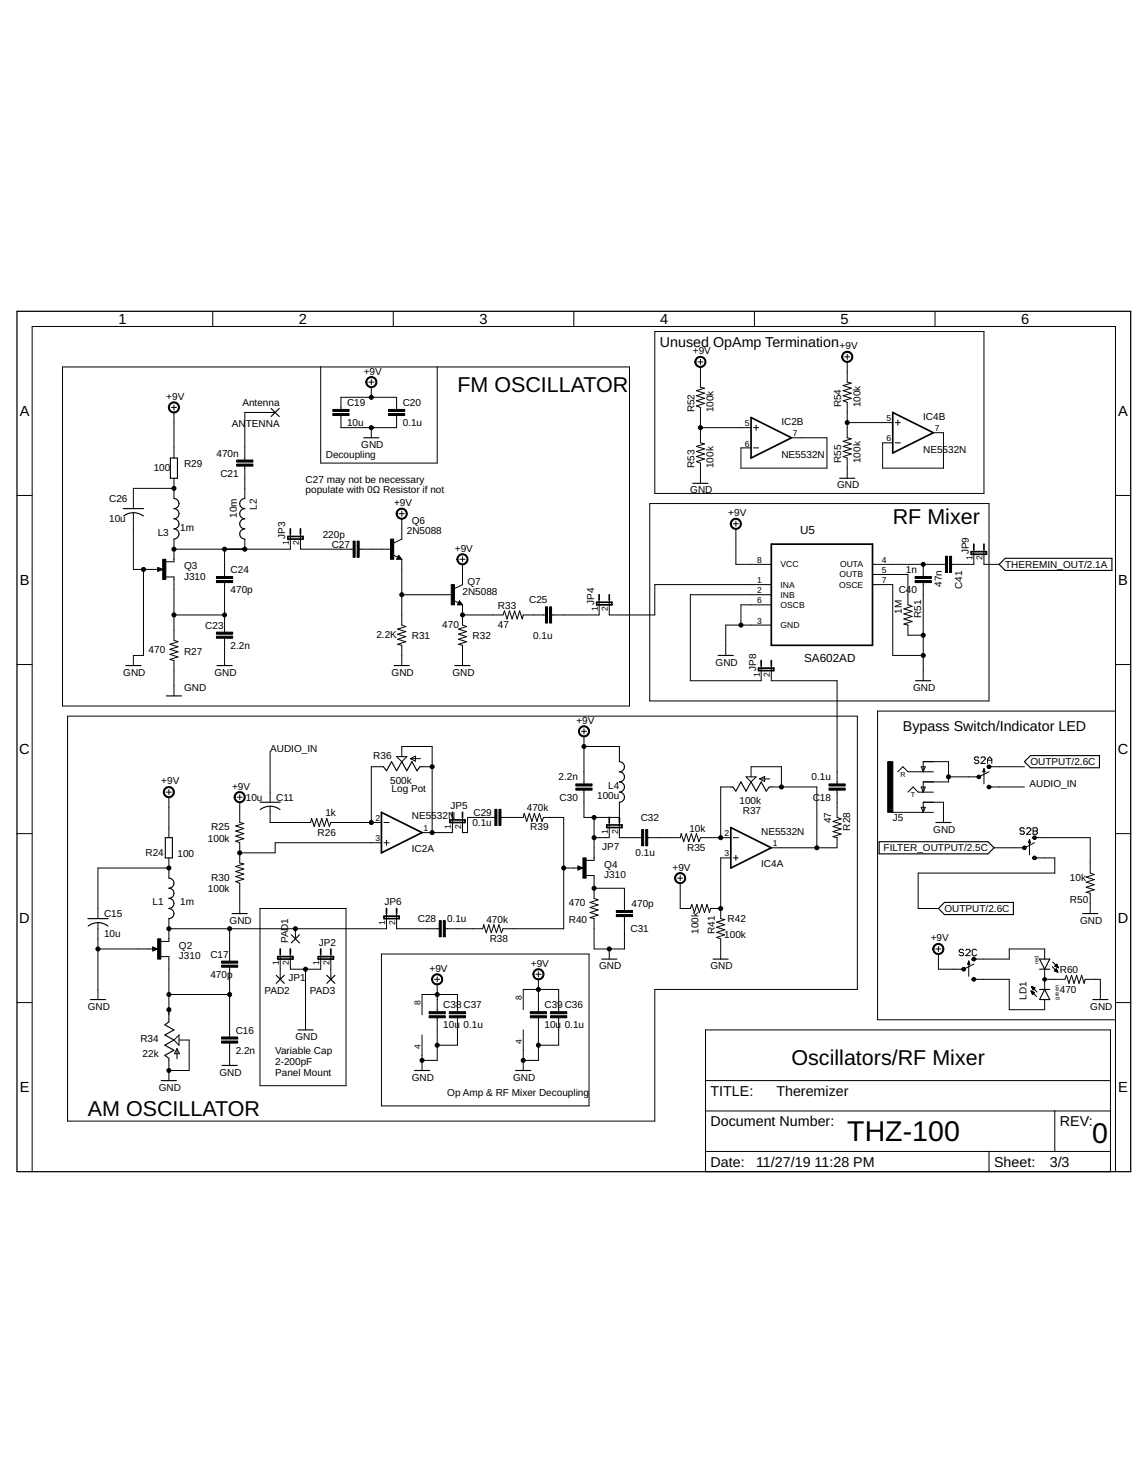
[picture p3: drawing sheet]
<svg xmlns="http://www.w3.org/2000/svg" width="216mm" height="279mm" viewBox="0 0 216 279" stroke-linecap="round" stroke-linejoin="round" font-family="sans-serif">
<g fill="none" stroke="#000" stroke-width=".19">
<path d="M40 58.6v2.9M74 58.6v2.9M108 58.6v2.9M142 58.6v2.9M176 58.6v2.9M11.8 69.1h106.7v63.8h-106.7zM32.3 76.7h.9M32.7 76.2v1M32.7 77.7v8.5M51.8 77.7h-5.7v8.9M60.4 69.1v18.1h21.9v-18.1M64.2 77.1v-2.3h10.5v2.3"/>
<path d="M64.2 78.2v2.3h10.5v-2.3M69.4 71.9h1M69.9 71.5v.9M69.9 72.9v1.9M123.3 62.4h61.9v30.5h-61.9zM131.4 68.1h.9M131.8 69.1v3.8l.8 .2-1.5 .5 1.5 .4-1.5 .5 1.5 .5-1.5 .5 1.5 .4-1.5 .5 .7 .3v6.7l.8 .2-1.5 .5 1.5 .4-1.5 .5 1.5 .5-1.5 .5 1.5 .4-1.5 .5 .7 .3v3.8M131.8 67.6v1M159 67.2h1M159.5 79.6h8.5M159.5 68.1v3.8l.7 .2-1.5 .5 1.5 .5-1.5 .5 1.5 .4-1.5 .5 1.5 .5-1.5 .5 .8 .3v6.6l.7 .2-1.5 .5 1.5 .5-1.5 .5 1.5 .4-1.5 .5 1.5 .5-1.5 .5 .8 .2v3.8M159.5 66.7v.9"/>
<path d="M168.5 79.6h1M169 79.1v1M3.2 93.3h2.9M25.1 96.5v10.7h5.5M32.7 90v3.9M32.7 91.9h-7.6v3.9M46.1 87.8v6.1M69.9 80.5v1.9M75.1 96.7h1M75.6 96.2v1M75.6 97.7v3.8l-1.5 .8M122.3 94.8h63.9v37.2h-63.9z"/>
<path d="M131.8 80.5h9.6M138 98.6h1M138.5 98.1v1M138.5 99.6v6.7h6.7M141.8 80.5h1M141.8 84.3h1M142.3 80.1v.9M149 82.4h6.7v5.7h-16.2v-3.8h1.9M168.5 83.4h1M175.7 81.5h1.9v6.6h-11.5v-4.7h1.9M210 93.3h2.8M27 107.2v16.2h-1.9v1.9"/>
<path d="M29.7 106.8l.9 .4-.9 .4zM31.2 108.6h1.5v11.9l.8 .3-1.5 .5 1.5 .5-1.5 .5 1.5 .4-1.5 .5 1.5 .5-1.5 .5 .7 .2v6.6M32.7 115.8h9.6M32.7 101.5v4.3h-1.5M42.3 103.4v5.1M42.3 109.7v9.3M46.1 101.5v1.9M54.7 100.5v2.9h-22M56.6 100.5v2.9h9.9M67.6 103.4h6.1M73.9 104.5l1 .4M75 104.5l.6 .8h-.9z"/>
<path d="M75.6 105.3v12.4l.8 .3-1.6 .4 1.6 .5-1.6 .5 1.6 .5-1.6 .5 1.6 .4-1.6 .5 .8 .2v3.8M75.6 112h9.6M85.4 113l.9 .5M86.5 113.1l.6 .8h-1zM86.6 105.3h.9M87.1 115.8h7.6l.3-.8 .4 1.5 .5-1.5 .5 1.5 .5-1.5 .4 1.5 .5-1.5 .5 1.5 .2-.7h4.2M87.1 113.9v3.8l.7 .3-1.5 .4 1.5 .5-1.5 .5 1.5 .5-1.5 .5 1.5 .4-1.5 .5 .8 .2v3.8M87.1 104.8v1M87.1 106.3v3.8l-1.6 .7M112.8 112.9v2.9h-9M145.2 110.1h-21.9v5.7h-8.6v-2.9M145.2 113.9h-5.7v3.8"/>
<path d="M145.2 112h-15.3v16.2h13.4v-2.9M145.2 117.7h-8.6v5.7M164.2 106.3h13.8M164.2 108.2h6.7v5.7l.8 .3-1.6 .4 1.6 .5-1.6 .5 1.6 .5-1.6 .4 1.6 .5-1.6 .5 .8 .2v1.9h2.9M164.2 110.1h3.8v13.3h5.8M173.8 106.3v2.2M173.8 109.7v18.5M183.3 103.4v2.9h-4.2M185.2 103.4v2.9h2.9M3.2 125.1h2.9M12.7 134.8h148.7v51.5h-38.1v24.8h-110.6zM42.3 120.2v5.1"/>
<path d="M109.5 137.7h.9M109.9 137.2v1M109.9 138.6v9M145.2 125.3v2.9h12.4v19.4M210 133.9h-44.8v58.1h44.8M210 125.1h2.8M3.2 157h2.9M31.3 149.1h1M31.8 148.7v.9M31.8 150.1v7.6M44.6 150.1h1M45.1 151v3.9l.8 .1-1.5 .5 1.5 .5-1.5 .5 1.5 .5-1.5 .4 1.5 .5-1.5 .5 .7 .3v3.8l.8 .2-1.5 .4 1.5 .5-1.5 .5 1.5 .5-1.5 .4 1.5 .5-1.5 .5 .7 .3v5.7"/>
<path d="M45.1 149.6v1M50.8 141.5v9.5M50.8 151.8v3.1h7.7l.2-.8 .4 1.5 .5-1.5 .5 1.5 .5-1.5 .4 1.5 .5-1.5 .5 1.5 .3-.7h9.5M71.8 158.7h-20v1.9h-6.7M72.2 144.4h-2.3v10.5M72.3 158.7h.9M72.3 154.9h.9M72.7 158.2v.9M74.7 142.5h1.9l-1 .9zM75.6 142.5v-2h5.7v16.3M77.2 142.8h1.9M77.2 142.8l1-.4v.9z"/>
<path d="M79.1 144.4h2.2M85.2 153.9v2.9h-5.8M87.1 153.9v2.9h.9v-2.9h5.2M94.3 153.9h4.2l.2-.8 .4 1.6 .5-1.6 .5 1.6 .5-1.6 .5 1.6 .4-1.6 .5 1.6 .3-.8h3.8v21h-11.4l-.3 .7-.5-1.5-.5 1.5-.4-1.5-.5 1.5-.5-1.5-.5 1.5-.4-1.5-.2 .8h-7.1M109.9 148.8v5.1h6.7v-2.9M109.9 140.5h6.7v2.9M111.8 153.9v8.1h-1.5M114.7 154.9v2.8h-2.9M116.6 154.9v2.8h4.2M121.9 157.7h6.1l.2-.7 .5 1.5 .5-1.5 .4 1.5 .5-1.5 .5 1.5 .5-1.5 .5 1.5 .2-.8h5.8M137.9 148.2h-2.2v9.5M138 157.7h1"/>
<path d="M140.4 146.3h1.9l-.9 .9zM141.4 146.3v-1.9h5.7v3.8M143 146.6h1.9M143 146.6l.9-.4v.9zM144.8 148.2h9v11.4M157.6 148.8v5.1l.7 .3-1.5 .5 1.5 .4-1.5 .5 1.5 .5-1.5 .5 1.5 .4-1.5 .5 .8 .2v1.9h-12.4M168 153h7.7M169 145.3l.9-.9 1 .9h4.8M170.9 149.1l1-.9 .9 .9h2.9M173.4 144.4h.8l-.4 .9zM173.4 148.2h.8l-.4 .9zM173.4 152h.8l-.4 1z"/>
<path d="M173.8 145.3v-1.9h4.7v3.8h-4.7v1.9M173.8 153v-2h3.8v3.9M184.2 142.7l-.2-.2h-.4l-.2 .4 .2 .2h.4l.2 .2v.2l-.2 .2h-.4l-.2-.2M184.6 142.7l.2-.2h.5l.2 .2v.2l-.9 .8h.9M185.2 144.7v2.9M185.9 143.1h.8M185.9 143.7v-.8l.4-.4 .4 .4v.8M186.2 144.4h6.6M186.2 148.2h6.6M186.2 145.3l-1.9 1h-5.8M192.8 156.1l-.2-.2h-.4l-.2 .4 .2 .2h.4l.2 .4-.2 .2h-.4l-.2-.2M193.2 156.1l.2-.2h.4l.2 .2v.2l-.8 .8h.8"/>
<path d="M193.8 158.1v2.9M194.5 155.9h.6l.2 .2-.2 .4 .2 .4-.2 .2h-.6zM194.5 156.5h.6M194.7 157.7h10.5v6.7l.8 .3-1.6 .4 1.6 .5-1.6 .5 1.6 .5-1.6 .4 1.6 .5-1.6 .5 .8 .2v3.8M194.7 158.7l-1.9 .9h-5.7M210 157h2.8M18.4 173.7v14.5M18.4 178.7h11.3M28.7 178.3l1 .4-1 .3zM31.8 163.4h-13.4v9.6M31.8 161.5v3.8M31.8 173v4.2h-1.5"/>
<path d="M43.2 174.9v6.1M48.9 171h16.2v33.4h-16.2zM52.7 179.6v4.8M54.7 179.6v2.9h5.7v-2.9M55.6 174.9v1.9M62.3 179.6v4.8M71.8 179.6h39.1v28.6h-39.1zM72.7 172v2.9h-40.9M74.7 172v2.9h8M106.1 163.4h3.6M108.8 163l.9 .4-.9 .4zM110.3 164.8h1.5v4.3l.8 .3-1.5 .5 1.5 .5-1.5 .5 1.5 .4-1.5 .5 1.5 .5-1.5 .5 .7 .2v5.7h5.7v-6.1"/>
<path d="M111.8 167.2h5.7v4.2M114.7 178.7v1.9M127.6 165.3h.9M128 166.3v4.7h1.9l.3-.7 .5 1.5 .5-1.5 .5 1.5 .4-1.5 .5 1.5 .5-1.5 .5 1.5 .2-.8h1.9M128 164.8v1M137.6 161.5h-1.9v11.5l.7 .1-1.5 .5 1.5 .5-1.5 .5 1.5 .4-1.5 .5 1.5 .5-1.5 .5 .8 .3v3.8M138 161.5h1M138.5 161v1M176.1 178.7h1M176.6 179.6v2.9h4.8l1.9-1M176.6 178.2v1M181.4 178.9l-.2-.2h-.4l-.2 .2v.2l.2 .2h.4l.2 .2v.2l-.2 .2h-.4l-.2-.2"/>
<path d="M181.8 178.9l.2-.2h.4l.2 .2v.2l-.8 .8h.8M183.8 178.9l-.2-.2h-.4l-.2 .2v.8l.2 .2h.4l.2-.2M194.7 161.5h3.8v2.9h-25.7v6.6h3.8M3.2 188.8h2.9M30.3 180.1h1.5v12.3M31.8 199.3v4.2M31.8 187.2h11.4M32.7 195.8l1-.9v1.9zM33.3 197.4v1.9M33.3 197.4l.5 1h-1zM33.7 195.8h1.9v5.7h-3.8M43.2 182.1v13.1"/>
<path d="M43.2 196.4v4.2M57.5 182.5v11.4M79.4 194.9v6.6M81.8 184.4h1M82.3 183.9v1M82.3 185.3v5.2M82.3 191.6v8h-2.9M86.1 190.5v-3.3h-6.7v3.9M86.1 191.6v5.2h-3.8M98.5 190.1v-3.8h6.7v4.2M98.5 193.9v7.6M100.9 183.4h.9"/>
<path d="M101.3 183v.9M101.3 184.4v6.1M101.3 191.6v8h-2.8M105.2 191.6v5.2h-3.9M132.8 193.9h76.2v26.7h-76.2zM182.4 181v2.8M183.3 180.6h6.7v-1.9h6.6v1.9M183.3 184.4h6.7v5.7h6.6v-1.9M194.1 186.6l1 1M194.1 186.6l.6 .3-.3 .3M194.1 186.6l.3 .6M194.1 186.6h.1"/>
<path d="M194.1 186.7h.3M194.2 185.7l1 1.1M194.2 185.7l.6 .3-.4 .4zM194.2 185.7h.1M194.2 186.8h.4M194.2 185.8h.2M194.2 186.9h.5M194.2 185.9h.4M194.2 187h.4M194.3 186h.5M194.3 187.1h.2M194.3 186.1h.5"/>
<path d="M194.3 187.2h.2M194.4 186.2h.3M194.4 187.2h.1M194.4 186.2h.2M194.4 186.3h.1M196.6 184.4h3.8l.3-.8 .5 1.5 .5-1.5 .5 1.5 .4-1.5 .5 1.5 .5-1.5 .5 1.5 .2-.7h2.8v3.8M196.6 182.5v3.8M198.1 182l1 1M198.2 181.1l1 1.1M198.5 182.8l.3-.4 .3 .6M198.5 182.8l.6 .2M198.5 182.8h.5"/>
<path d="M198.5 182.7h.5M198.5 181.9l.4-.4 .3 .7zM198.6 181.9h.5M198.6 182.6h.3M198.6 182.9h.4M198.7 181.8h.3M198.7 182.5h.2M198.8 181.7h.2M198.8 182.4h.1M198.8 182h.3M198.8 181.6h.2M198.8 182.9h.3"/>
<path d="M199 182.1h.2M199 183h.1M210 188.8h2.8M132.8 209.2h76.2M132.8 216.8h76.2M132.8 203.5h76.2M186.2 216.8v3.8M198.5 209.2v7.6M6.1 220.6v-159.1h203.9v159.1"/>
</g>
<g fill="none" stroke="#000" stroke-width=".21">
<path d="M51 76.9l1.6 1.5M52.6 76.9l-1.6 1.5M23.2 95.8h3.8M23.3 97.2a3 3 0 0 1 3.7 0M32.1 86.2h1.3v3.8h-1.3zM32.7 93.9a.95 .95 0 0 1 1 .9 .95 .95 0 0 1-1 1 .95 .95 0 0 1 1 .9 .95 .95 0 0 1-1 1 .95 .95 0 0 1 1 .9 .95 .95 0 0 1-1 1 .96 .96 0 0 1 1 .9 .96 .96 0 0 1-1 1M46.1 93.9a.95 .95 0 0 0-1 .9 .95 .95 0 0 0 1 1 .95 .95 0 0 0-1 .9 .95 .95 0 0 0 1 1 .95 .95 0 0 0-1 .9 .95 .95 0 0 0 1 1 .96 .96 0 0 0-1 .9 .96 .96 0 0 0 1 1M68.5 82.4h2.8M130.4 91h2.9M158.1 90h2.8M75 104.9l.1 .2h-.3l.2-.4 .4 .5h-.6M86.5 113.5l.1 .2h-.3l.2-.4 .4 .5h-.6"/>
<path d="M188.1 106.3l1.1-1.2h20.1v2.3h-20.1zM23.7 125.3h2.8M31.3 131h2.9M40.8 125.3h2.9M74.2 125.3h2.8M85.6 125.3h2.9M135.2 123.4h2.8M172.3 128.2h2.9M31.1 157.7h1.3v3.8h-1.3zM48.9 151h3.8M49 152.4a3 3 0 0 1 3.7 0M72.2 144.4l.5 .7 1-1.7 1 1.7 .9-1.7 1 1.7 .9-1.7 1 1.7 .6-.7"/>
<path d="M116.6 143.4a.95 .95 0 0 1 .9 1 .95 .95 0 0 1-.9 .9 .95 .95 0 0 1 .9 1 .95 .95 0 0 1-.9 .9 .96 .96 0 0 1 .9 1 .96 .96 0 0 1-.9 .9 .95 .95 0 0 1 .9 1 .95 .95 0 0 1-.9 .9M137.9 148.2l.6 .7 1-1.7 .9 1.7 1-1.7 .9 1.7 1-1.7 .9 1.7 .6-.7M165.5 158.5h20.5l1.1 1.1-1.1 1.2h-20.5zM176.1 154.9h2.9M185.2 144.7l.2 .6h-.4zM192.8 143.4l1.2-1.1h12.9v2.2h-12.9zM193.8 158.1l.2 .6h-.4zM16.5 173h3.8M18.4 173.7a3.1 3.1 0 0 1 1.9 .6M18.4 173.7a3.1 3.1 0 0 0-1.8 .6M31.8 165.3a.95 .95 0 0 1 .9 1 .95 .95 0 0 1-.9 .9 .95 .95 0 0 1 .9 1 .95 .95 0 0 1-.9 .9 .95 .95 0 0 1 .9 1 .95 .95 0 0 1-.9 .9 .95 .95 0 0 1 .9 1 .95 .95 0 0 1-.9 1M43.7 172h2.8"/>
<path d="M54.8 176l1.6 1.5M56.4 176l-1.6 1.5M176.6 171l1.2-1.1h13v2.3h-13zM203.8 172h2.9M17 188.2h2.9M31.8 192.4l-.8 .6 1.7 .9-1.7 1 1.7 .9-1.7 1 1.7 .9-1.7 1 .8 .6M52 183.6l1.5 1.5M53.5 183.6l-1.5 1.5M56.1 193.9h2.8M61.5 183.6l1.5 1.5M63 183.6l-1.5 1.5M113.3 180.6h2.8"/>
<path d="M134.2 180.6h2.9M182.4 181l.1 .5h-.3zM195.7 180.6h1.9l-1 1.9zM195.7 182.5h1.9M195.7 186.3h1.9M196.6 186.3l1 1.9h-1.9zM205.7 188.2h2.9M30.4 203.5h2.8M41.8 200.6h2.8M78 201.5h2.9M97 201.5h2.9"/>
</g>
<path d="M3.2 58.6h209.6v162h-209.6zM30.3 107.2l-.5 .2v-.4l.6 .2M29.3 178.7l-.5 .2v-.4l.6 .2M109.3 163.4l-.4 .2v-.4l.6 .2" fill="none" stroke="#000" stroke-width=".23"/>
<g fill="#000" stroke="#000" stroke-width=".19">
<path d="M62.7 77.9h3v.3h-3zM62.7 77.1h3v.4h-3zM73.1 77.9h3.1v.3h-3.1zM73.1 77.1h3.1v.4h-3.1zM44.6 86.6h3v.4h-3zM44.6 87.4h3v.4h-3zM30.6 105.3h.6v3.8h-.6zM40.7 119.8h3.1v.4h-3.1zM40.7 119h3.1v.4h-3.1zM40.7 109.3h3.1v.4h-3.1zM40.7 108.5h3.1v.4h-3.1zM66.5 101.9h.3v3h-.3z"/>
<path d="M67.2 101.9h.4v3h-.4zM73.5 101.5h.6v3.8h-.6zM84.9 110.1h.6v3.8h-.6zM102.7 114.3h.4v3h-.4zM103.4 114.3h.4v3h-.4zM172.3 108.5h3v.4h-3zM172.3 109.3h3v.4h-3zM178 104.7h.4v3.1h-.4zM178.7 104.7h.4v3.1h-.4zM93.2 152.4h.3v3h-.3zM93.9 152.4h.4v3h-.4zM108.4 147.6h3v.4h-3z"/>
<path d="M108.4 148.4h3v.4h-3zM120.8 156.2h.4v3h-.4zM121.5 156.2h.4v3h-.4zM156 147.6h3.1v.4h-3.1zM156 148.4h3.1v.4h-3.1zM167.1 143.4h1v9.5h-1zM29.7 176.8h.6v3.8h-.6zM82.7 173.3h.4v3.1h-.4zM83.4 173.3h.4v3.1h-.4zM109.7 161.5h.6v3.8h-.6zM116 171.4h3.1v.4h-3.1zM116 172.2h3.1v.4h-3.1z"/>
<path d="M41.7 196h3v.4h-3zM41.7 195.2h3v.4h-3zM41.7 181.7h3v.4h-3zM41.7 181h3v.3h-3zM80.8 191.2h3v.4h-3zM80.8 190.5h3v.4h-3zM84.6 191.2h3v.4h-3zM84.6 190.5h3v.4h-3zM99.8 191.2h3.1v.4h-3.1zM99.8 190.5h3.1v.4h-3.1zM103.6 191.2h3.1v.4h-3.1zM103.6 190.5h3.1v.4h-3.1z"/>
</g>
<g fill="none" stroke="#000" stroke-width=".32">
<path d="M141.4 78.6l7.6 3.8-7.6 3.8zM168 77.7l7.7 3.8-7.7 3.8zM54.7 99.6v.9M56.6 99.6v.9M54.2 101h2.8v.5h-2.8zM112.3 113.4h2.9v.5h-2.9zM112.8 112v.9M114.7 112v.9M145.2 102.4h19v19.1h-19zM182.8 103.9h2.9v.5h-2.9zM183.3 102.4v1M185.2 102.4v1"/>
<path d="M142.8 125.8h2.8v.5h-2.8zM143.3 124.4v.9M145.2 124.4v.9M71.8 153l7.6 3.8-7.6 3.8zM84.7 154.4h2.8v.5h-2.8zM85.2 153v.9M87.1 153v.9M114.2 155.3h2.9v.5h-2.9zM114.7 153.9v1M116.6 153.9v1M137.6 155.8l7.6 3.8-7.6 3.8zM52.7 178.7v.9"/>
<path d="M54.7 178.7v.9M60.4 178.7v.9M62.3 178.7v.9M72.3 172.5h2.8v.5h-2.8zM72.7 171v1M74.7 171v1M52.3 180.1h2.8v.5h-2.8zM59.9 180.1h2.9v.5h-2.9z"/>
</g>
<g fill="#000" stroke="#000" stroke-width=".19">
<path d="M32 75.9a1.05 1.05 0 0 1 1.7 .3 1.05 1.05 0 0 1-.7 1.5 1.05 1.05 0 0 1-1.3-1h.2a.85 .85 0 0 1 1.1-.8 .85 .85 0 0 1 .3 1.4 .85 .85 0 0 1-1.4-.4v-.2h-.2z" fill-rule="evenodd"/>
<path d="M69.2 71.1a1.05 1.05 0 0 1 1.6 .3 1.05 1.05 0 0 1-.6 1.6 1.05 1.05 0 0 1-1.3-1.1h.1a.85 .85 0 0 1 1.2-.8 .85 .85 0 0 1 .3 1.4 .85 .85 0 0 1-1.4-.3l-.1-.3h-.1z" fill-rule="evenodd"/>
<path d="M131.1 67.3a1.05 1.05 0 0 1 1.7 .3 1.05 1.05 0 0 1-.7 1.5 1.05 1.05 0 0 1-1.3-1h.2a.86 .86 0 0 1 1.2-.8 .86 .86 0 0 1 .2 1.4 .86 .86 0 0 1-1.4-.3v-.3h-.2z" fill-rule="evenodd"/>
<path d="M158.8 66.4a1.05 1.05 0 0 1 1.6 .3 1.05 1.05 0 0 1-.7 1.5 1.05 1.05 0 0 1-1.3-1h.2a.86 .86 0 0 1 1.3-.7 .86 .86 0 0 1 .1 1.4 .86 .86 0 0 1-1.4-.5v-.2h-.2l.1-.3z" fill-rule="evenodd"/>
<path d="M74.9 95.9a1.05 1.05 0 0 1 1.6 .3 1.05 1.05 0 0 1-.6 1.5 1.05 1.05 0 0 1-1.3-1h.2a.85 .85 0 0 1 1.1-.8 .85 .85 0 0 1 .3 1.4 .85 .85 0 0 1-1.4-.3v-.3h-.2z" fill-rule="evenodd"/>
<path d="M137.8 97.8a1.05 1.05 0 0 1 1.6 .3 1.05 1.05 0 0 1-.7 1.5 1.05 1.05 0 0 1-1.2-1h.1a.86 .86 0 0 1 1.2-.8 .86 .86 0 0 1 .3 1.4 .86 .86 0 0 1-1.4-.3l-.1-.3h-.1z" fill-rule="evenodd"/>
<path d="M86.4 104.5a1.05 1.05 0 0 1 1.6 .3 1.05 1.05 0 0 1-.7 1.5 1.05 1.05 0 0 1-1.3-1h.2a.86 .86 0 0 1 1.2-.8 .86 .86 0 0 1 .2 1.4 .86 .86 0 0 1-1.4-.4v-.2h-.2z" fill-rule="evenodd"/>
<path d="M109.2 136.9a1.05 1.05 0 0 1 1.7 .3 1.05 1.05 0 0 1-.7 1.5 1.05 1.05 0 0 1-1.3-1h.2a.86 .86 0 0 1 1.2-.7 .86 .86 0 0 1 .2 1.4 .86 .86 0 0 1-1.4-.5v-.2h-.2z" fill-rule="evenodd"/>
<path d="M31.1 148.3a1.05 1.05 0 0 1 1.6 .3 1.05 1.05 0 0 1-.7 1.5 1.05 1.05 0 0 1-1.3-1h.2a.85 .85 0 0 1 1.2-.8 .85 .85 0 0 1 .3 1.4 .85 .85 0 0 1-1.4-.3l-.1-.3h-.2z" fill-rule="evenodd"/>
<path d="M44.4 149.3a1.05 1.05 0 0 1 1.6 .3 1.05 1.05 0 0 1-.6 1.5 1.05 1.05 0 0 1-1.3-1h.2a.86 .86 0 0 1 1.1-.8 .86 .86 0 0 1 .3 1.4 .86 .86 0 0 1-1.4-.4v-.2h-.2z" fill-rule="evenodd"/>
<path d="M184 146.1a.35 .35 0 0 1 .5 0 .35 .35 0 0 1-.2 .5 .35 .35 0 0 1-.4-.3h.2a.19 .19 0 0 1 .2-.2 .19 .19 0 0 1 .1 .2 .19 .19 0 0 1-.3 .1l-.2-.1z" fill-rule="evenodd"/>
<path d="M185.9 144.2a.35 .35 0 0 1 .5 0 .35 .35 0 0 1-.2 .5 .35 .35 0 0 1-.4-.3h.2a.19 .19 0 0 1 .2-.2 .19 .19 0 0 1 .1 .2 .19 .19 0 0 1-.2 .1l-.3-.1z" fill-rule="evenodd"/>
<path d="M185.9 148a.35 .35 0 0 1 .5 0 .35 .35 0 0 1-.2 .5 .35 .35 0 0 1-.4-.3h.2a.19 .19 0 0 1 .2-.2 .19 .19 0 0 1 .1 .3 .19 .19 0 0 1-.2 0l-.3-.1z" fill-rule="evenodd"/>
<path d="M192.7 159.3a.34 .34 0 0 1 .4 .2 .34 .34 0 0 1-.2 .5 .34 .34 0 0 1-.4-.4h.1a.19 .19 0 0 1 .3-.2 .19 .19 0 0 1 .1 .3 .19 .19 0 0 1-.3 0l-.2-.1z" fill-rule="evenodd"/>
<path d="M194.6 157.4a.34 .34 0 0 1 .5 .2 .34 .34 0 0 1-.3 .4 .34 .34 0 0 1-.4-.3h.1a.19 .19 0 0 1 .3-.2 .19 .19 0 0 1 .1 .3 .19 .19 0 0 1-.3 0l-.2-.1z" fill-rule="evenodd"/>
<path d="M127.3 164.5a1.05 1.05 0 0 1 1.7 .3 1.05 1.05 0 0 1-.7 1.5 1.05 1.05 0 0 1-1.3-1h.2a.85 .85 0 0 1 1.1-.8 .85 .85 0 0 1 .3 1.4 .85 .85 0 0 1-1.4-.3v-.3h-.2z" fill-rule="evenodd"/>
<path d="M175.9 177.9a1.05 1.05 0 0 1 1.7 .3 1.05 1.05 0 0 1-.7 1.5 1.05 1.05 0 0 1-1.3-1h.2a.85 .85 0 0 1 1.2-.8 .85 .85 0 0 1 .2 1.4 .85 .85 0 0 1-1.4-.4v-.2h-.2z" fill-rule="evenodd"/>
<path d="M194.6 161.2a.34 .34 0 0 1 .5 .2 .34 .34 0 0 1-.3 .5 .34 .34 0 0 1-.4-.4h.1a.19 .19 0 0 1 .3-.2 .19 .19 0 0 1 .1 .3 .19 .19 0 0 1-.3 0l-.2-.1z" fill-rule="evenodd"/>
<path d="M81.6 183.6a1.05 1.05 0 0 1 1.6 .3 1.05 1.05 0 0 1-.7 1.5 1.05 1.05 0 0 1-1.3-1h.2a.86 .86 0 0 1 1.2-.8 .86 .86 0 0 1 .3 1.4 .86 .86 0 0 1-1.4-.4l-.1-.2h-.2z" fill-rule="evenodd"/>
<path d="M100.5 182.9a1.05 1.05 0 0 1 1.7-.2 1.05 1.05 0 0 1-.5 1.7 1.05 1.05 0 0 1-1.4-1h.2a.86 .86 0 0 1 1.3-.7 .86 .86 0 0 1 .1 1.5 .86 .86 0 0 1-1.4-.5v-.3h-.2z" fill-rule="evenodd"/>
<path d="M181.2 182.2a.35 .35 0 0 1 .5 .2 .35 .35 0 0 1-.3 .4 .35 .35 0 0 1-.4-.3l.4-.2 .2 .1v.2h-.3l-.3-.1z" fill-rule="evenodd"/>
<path d="M183.1 180.3a.35 .35 0 0 1 .5 .2 .35 .35 0 0 1-.3 .4 .35 .35 0 0 1-.4-.3l.4-.2 .2 .1v.2h-.3l-.3-.1z" fill-rule="evenodd"/>
<path d="M183.1 184.1a.35 .35 0 0 1 .5 .2 .35 .35 0 0 1-.3 .4 .35 .35 0 0 1-.4-.3l.4-.2 .2 .1v.2l-.3 .1-.3-.2z" fill-rule="evenodd"/>
<path d="M196.4 184.2l.3-.1 .3 .3-.1 .2-.4 .1-.2-.3h.4h-.4z" fill-rule="evenodd"/>
<circle cx="69.9" cy="74.8" r=".38"/>
<circle cx="159.5" cy="79.6" r=".38"/>
<circle cx="32.7" cy="91.9" r=".38"/>
<circle cx="69.9" cy="80.5" r=".38"/>
<circle cx="131.8" cy="80.5" r=".38"/>
<circle cx="27" cy="107.2" r=".38"/>
<circle cx="32.7" cy="115.8" r=".38"/>
<circle cx="32.7" cy="103.4" r=".38"/>
<circle cx="42.3" cy="103.4" r=".38"/>
<circle cx="42.3" cy="115.8" r=".38"/>
<circle cx="46.1" cy="103.4" r=".38"/>
<circle cx="75.6" cy="112" r=".38"/>
<circle cx="87.1" cy="115.8" r=".38"/>
<circle cx="139.5" cy="117.7" r=".38"/>
<circle cx="173.8" cy="106.3" r=".38"/>
<circle cx="173.8" cy="119.6" r=".38"/>
<circle cx="173.8" cy="123.4" r=".38"/>
<circle cx="69.9" cy="154.9" r=".38"/>
<circle cx="81.3" cy="156.8" r=".38"/>
<circle cx="81.3" cy="144.4" r=".38"/>
<circle cx="109.9" cy="140.5" r=".38"/>
<circle cx="111.8" cy="153.9" r=".38"/>
<circle cx="111.8" cy="157.7" r=".38"/>
<circle cx="135.7" cy="157.7" r=".38"/>
<circle cx="147.1" cy="148.2" r=".38"/>
<circle cx="153.8" cy="159.6" r=".38"/>
<circle cx="178.5" cy="146.3" r=".38"/>
<circle cx="18.4" cy="178.7" r=".38"/>
<circle cx="31.8" cy="174.9" r=".38"/>
<circle cx="31.8" cy="163.4" r=".38"/>
<circle cx="43.2" cy="174.9" r=".38"/>
<circle cx="45.1" cy="160.6" r=".38"/>
<circle cx="55.6" cy="174.9" r=".38"/>
<circle cx="106.1" cy="163.4" r=".38"/>
<circle cx="111.8" cy="167.2" r=".38"/>
<circle cx="114.7" cy="178.7" r=".38"/>
<circle cx="135.7" cy="171" r=".38"/>
<circle cx="31.8" cy="187.2" r=".38"/>
<circle cx="31.8" cy="190.1" r=".38"/>
<circle cx="43.2" cy="187.2" r=".38"/>
<circle cx="57.5" cy="182.5" r=".38"/>
<circle cx="79.4" cy="199.6" r=".38"/>
<circle cx="82.3" cy="187.2" r=".38"/>
<circle cx="82.3" cy="196.8" r=".38"/>
<circle cx="98.5" cy="199.6" r=".38"/>
<circle cx="101.3" cy="186.3" r=".38"/>
<circle cx="101.3" cy="196.8" r=".38"/>
<circle cx="31.8" cy="201.5" r=".38"/>
</g>
<g font-size="5.4">
<text x="159.5" y="214.9">THZ-100</text>
<text x="205.6" y="215.3">0</text>
</g>
<g font-size="4">
<text x="86.1" y="73.8">FM OSCILLATOR</text>
<text x="168.1" y="98.6">RF Mixer</text>
<text x="149" y="200.6">Oscillators/RF Mixer</text>
<text x="16.5" y="210.1">AM OSCILLATOR</text>
</g>
<g font-size="2.8">
<text x="22.3" y="61">1</text>
<text x="56.3" y="61">2</text>
<text x="90.3" y="61">3</text>
<text x="124.2" y="61">4</text>
<text x="158.2" y="61">5</text>
<text x="192.2" y="61">6</text>
<text x="3.7" y="78.3">A</text>
<text x="210.5" y="78.3">A</text>
<text x="3.7" y="110.2">B</text>
<text x="210.5" y="110.2">B</text>
<text x="3.6" y="142">C</text>
<text x="210.4" y="142">C</text>
<text x="3.6" y="173.8">D</text>
<text x="210.4" y="173.8">D</text>
<text x="3.7" y="205.7">E</text>
<text x="210.5" y="205.7">E</text>
</g>
<g font-size="2.7">
<text x="124.2" y="65.3">Unused OpAmp Termination</text>
<text x="170" y="137.7">Bypass Switch/Indicator LED</text>
<text x="133.7" y="206.3">TITLE:</text>
<text x="146.1" y="206.3">Theremizer</text>
<text x="133.7" y="212">Document Number:</text>
<text x="199.5" y="212">REV:</text>
<text x="133.7" y="219.6">Date:</text>
<text x="142.3" y="219.6">11/27/19</text>
<text x="153.3" y="219.6">11:28 PM</text>
<text x="187.1" y="219.6">Sheet:</text>
<text x="197.6" y="219.6">3/3</text>
</g>
<g font-size="2.2">
<text x="150.6" y="100.5">U5</text>
<text x="151.4" y="124.7">SA602AD</text>
</g>
<g font-size="1.9">
<text x="158" y="65.7">+9V</text>
<text x="68.5" y="70.5">+9V</text>
<text x="130.4" y="66.7">+9V</text>
<text x="31.3" y="75.3">+9V</text>
<text x="45.6" y="76.5">Antenna</text>
<text x="65.3" y="76.4">C19</text>
<text x="75.8" y="76.4">C20</text>
<text x="130.7" y="77.7" transform="rotate(-90 130.7 77.7)">R52</text>
<text x="134.3" y="77.7" transform="rotate(-90 134.3 77.7)">100k</text>
<text x="158.4" y="76.7" transform="rotate(-90 158.4 76.7)">R54</text>
<text x="162" y="76.7" transform="rotate(-90 162 76.7)">100k</text>
<text x="43.7" y="80.4">AN</text>
<text x="46.3" y="80.4">TENNA</text>
<text x="65.3" y="80.2">10u</text>
<text x="75.8" y="80.2">0.1u</text>
<text x="147.1" y="80">IC2B</text>
<text x="173.8" y="79.1">IC4B</text>
<text x="28.9" y="88.7">100</text>
<text x="34.6" y="88">R29</text>
<text x="40.7" y="86">470n</text>
<text x="41.5" y="89.8">C21</text>
<text x="61.3" y="86.2">Decoupling</text>
<text x="68" y="84.3">GND</text>
<text x="130.7" y="88.1" transform="rotate(-90 130.7 88.1)">R53</text>
<text x="134.3" y="88.1" transform="rotate(-90 134.3 88.1)">100k</text>
<text x="147.1" y="86.2">NE5532N</text>
<text x="158.4" y="87.2" transform="rotate(-90 158.4 87.2)">R55</text>
<text x="162" y="87.2" transform="rotate(-90 162 87.2)">100k</text>
<text x="173.8" y="85.3">NE5532N</text>
<text x="20.5" y="94.5">C26</text>
<text x="48.4" y="96" transform="rotate(-90 48.4 96)">L2</text>
<text x="57.5" y="90.9">C27 may not be necessary</text>
<text x="57.5" y="92.9">populate with 0Ω Resistor if not</text>
<text x="74.2" y="95.3">+9V</text>
<text x="129.9" y="92.9">GND</text>
<text x="157.6" y="92">GND</text>
<text x="20.5" y="98.3">10u</text>
<text x="29.7" y="100.9">L3</text>
<text x="33.9" y="100">1m</text>
<text x="44.6" y="97.5" transform="rotate(-90 44.6 97.5)">10m</text>
<text x="53.7" y="101.5" transform="rotate(-90 53.7 101.5)">JP3</text>
<text x="60.8" y="101.2">220p</text>
<text x="76.6" y="100.5">2N5088</text>
<text x="77.5" y="98.6">Q6</text>
<text x="137.1" y="97.2">+9V</text>
<text x="34.6" y="107.2">Q3</text>
<text x="43.4" y="107.9">C24</text>
<text x="62.4" y="103.1">C27</text>
<text x="85.6" y="103.9">+9V</text>
<text x="170.5" y="107.9">1n</text>
<text x="182.3" y="104.3" transform="rotate(-90 182.3 104.3)">JP9</text>
<text x="189.2" y="106.9">THEREMIN_OUT/2.1A</text>
<text x="34.6" y="109.1">J310</text>
<text x="43.4" y="111.7">470p</text>
<text x="87.1" y="112">2N5088</text>
<text x="88" y="110.1">Q7</text>
<text x="99.6" y="113.6">C25</text>
<text x="111.8" y="113.9" transform="rotate(-90 111.8 113.9)">JP4</text>
<text x="169.2" y="111.7">C40</text>
<text x="177.3" y="110.5" transform="rotate(-90 177.3 110.5)">47n</text>
<text x="181.1" y="110.8" transform="rotate(-90 181.1 110.8)">C41</text>
<text x="38.6" y="118.4">C23</text>
<text x="83.2" y="118.3">470</text>
<text x="93.7" y="118.3">47</text>
<text x="93.7" y="114.7">R33</text>
<text x="169.8" y="115.5" transform="rotate(-90 169.8 115.5)">1M</text>
<text x="173.4" y="116.4" transform="rotate(-90 173.4 116.4)">R51</text>
<text x="28" y="123">470</text>
<text x="34.6" y="123.2">R27</text>
<text x="43.4" y="122.2">2.2n</text>
<text x="70.9" y="120.2">2.2K</text>
<text x="77.5" y="120.4">R31</text>
<text x="89" y="120.4">R32</text>
<text x="100.4" y="120.3">0.1u</text>
<text x="134.7" y="125.3">GND</text>
<text x="23.2" y="127.2">GND</text>
<text x="34.6" y="130.1">GND</text>
<text x="40.4" y="127.2">GND</text>
<text x="73.7" y="127.2">GND</text>
<text x="85.1" y="127.2">GND</text>
<text x="142.3" y="126.3" transform="rotate(-90 142.3 126.3)">JP8</text>
<text x="171.9" y="130.1">GND</text>
<text x="108.5" y="136.3">+9V</text>
<text x="50.8" y="141.5">AUDIO_IN</text>
<text x="70.3" y="142.8">R36</text>
<text x="30.4" y="147.7">+9V</text>
<text x="43.7" y="148.7">+9V</text>
<text x="73.4" y="147.6">500k</text>
<text x="73.7" y="149.1">Log Pot</text>
<text x="105.1" y="146.9">2.2n</text>
<text x="114.5" y="148.6">L4</text>
<text x="152.8" y="146.9">0.1u</text>
<text x="193.8" y="148.2">AUDIO_IN</text>
<text x="194" y="144.1">OUTPUT/2.6C</text>
<text x="46.3" y="150.8">10u</text>
<text x="52" y="150.8">C11</text>
<text x="61.2" y="153.7">1k</text>
<text x="77.5" y="154.3">NE5532N</text>
<text x="84.8" y="152.4">JP5</text>
<text x="88.9" y="155.5">0.1u</text>
<text x="89.1" y="153.6">C29</text>
<text x="99.2" y="152.8">470k</text>
<text x="105.3" y="150.7">C30</text>
<text x="112.4" y="150.5">100u</text>
<text x="120.6" y="154.6">C32</text>
<text x="139.2" y="151.4">100k</text>
<text x="139.8" y="153.3">R37</text>
<text x="153" y="150.7">C18</text>
<text x="156.4" y="155" transform="rotate(-90 156.4 155)">47</text>
<text x="168.1" y="154.7">J5</text>
<text x="27.4" y="161.1">R24</text>
<text x="33.4" y="161.3">100</text>
<text x="39.1" y="158.5">100k</text>
<text x="39.8" y="156.4">R25</text>
<text x="59.8" y="157.3">R26</text>
<text x="77.5" y="160.5">IC2A</text>
<text x="99.8" y="156.4">R39</text>
<text x="113.4" y="160">JP7</text>
<text x="119.6" y="161.2">0.1u</text>
<text x="129.3" y="160.2">R35</text>
<text x="129.8" y="156.6">10k</text>
<text x="143.3" y="157.1">NE5532N</text>
<text x="160" y="156.4" transform="rotate(-90 160 156.4)">R28</text>
<text x="166.3" y="160.3">FILTER_OUTPUT/2.5C</text>
<text x="175.7" y="156.8">GND</text>
<text x="39.1" y="168">100k</text>
<text x="39.8" y="165.9">R30</text>
<text x="113.7" y="165.3">J310</text>
<text x="113.7" y="163.4">Q4</text>
<text x="126.6" y="163.9">+9V</text>
<text x="143.3" y="163.3">IC4A</text>
<text x="201.4" y="165.9">10k</text>
<text x="19.6" y="172.7">C15</text>
<text x="28.7" y="170.5">L1</text>
<text x="33.9" y="170.5">1m</text>
<text x="43.2" y="173.9">GND</text>
<text x="72.4" y="170.5">JP6</text>
<text x="78.6" y="173.6">C28</text>
<text x="84.2" y="173.6">0.1u</text>
<text x="91.5" y="173.7">470k</text>
<text x="107.1" y="170.7">470</text>
<text x="107.1" y="173.7">R40</text>
<text x="118.9" y="170.8">470p</text>
<text x="137" y="173.5">R42</text>
<text x="177.8" y="171.7">OUTPUT/2.6C</text>
<text x="201.4" y="169.9">R50</text>
<text x="203.3" y="173.9">GND</text>
<text x="19.6" y="176.5">10u</text>
<text x="33.7" y="178.7">Q2</text>
<text x="54.2" y="177.6" transform="rotate(-90 54.2 177.6)">PAD1</text>
<text x="60" y="178.1">JP2</text>
<text x="92.2" y="177.3">R38</text>
<text x="118.7" y="175.5">C31</text>
<text x="131.5" y="175.8" transform="rotate(-90 131.5 175.8)">100k</text>
<text x="134.5" y="175.8" transform="rotate(-90 134.5 175.8)">R41</text>
<text x="136.3" y="176.6">100k</text>
<text x="175.2" y="177.2">+9V</text>
<text x="33.7" y="180.6">J310</text>
<text x="39.6" y="184.1">470p</text>
<text x="39.6" y="180.3">C17</text>
<text x="54.3" y="184.8">JP1</text>
<text x="80.9" y="183">+9V</text>
<text x="99.9" y="182">+9V</text>
<text x="112.8" y="182.5">GND</text>
<text x="133.7" y="182.5">GND</text>
<text x="199.5" y="183.3">R60</text>
<text x="16.5" y="190.1">GND</text>
<text x="49.8" y="187.1">PAD2</text>
<text x="58.4" y="187.1">PAD3</text>
<text x="83.4" y="189.8">C38 C37</text>
<text x="102.5" y="189.8">C39 C36</text>
<text x="193.2" y="188.2" transform="rotate(-90 193.2 188.2)">LD1</text>
<text x="199.5" y="186.9">470</text>
<text x="205.2" y="190.1">GND</text>
<text x="26.4" y="196.2">R34</text>
<text x="44.4" y="194.6">C16</text>
<text x="55.6" y="195.8">GND</text>
<text x="83.4" y="193.6">10u 0.1u</text>
<text x="102.5" y="193.6">10u 0.1u</text>
<text x="26.9" y="199.1">22k</text>
<text x="41.3" y="202.5">GND</text>
<text x="44.4" y="198.4">2.2n</text>
<text x="51.8" y="198.5">Variable Cap</text>
<text x="51.8" y="200.5">2-200pF</text>
<text x="51.8" y="202.5">Panel Mount</text>
<text x="77.5" y="203.4">GND</text>
<text x="96.6" y="203.4">GND</text>
<text x="29.9" y="205.4">GND</text>
<text x="84.2" y="206.3">Op Amp &amp; RF Mixer Decoupling</text>
</g>
<g font-size="1.6">
<text x="140.2" y="80.3">5</text>
<text x="149.3" y="82.2">7</text>
<text x="166.9" y="83.1">6</text>
<text x="166.9" y="79.3">5</text>
<text x="175.9" y="81.2">7</text>
<text x="140.2" y="84.1">6</text>
<text x="54.4" y="102.6" transform="rotate(-90 54.4 102.6)">1</text>
<text x="56.3" y="102.6" transform="rotate(-90 56.3 102.6)">2</text>
<text x="142.5" y="106">8</text>
<text x="146.9" y="106.8">VCC</text>
<text x="158.1" y="106.8">OUTA</text>
<text x="166" y="106">4</text>
<text x="166" y="107.9">5</text>
<text x="183" y="105.5" transform="rotate(-90 183 105.5)">1</text>
<text x="184.9" y="105.5" transform="rotate(-90 184.9 105.5)">2</text>
<text x="142.5" y="109.8">1</text>
<text x="142.5" y="111.7">2</text>
<text x="142.5" y="113.6">6</text>
<text x="146.9" y="110.6">INA</text>
<text x="146.9" y="112.5">INB</text>
<text x="157.9" y="110.6">OSCE</text>
<text x="158" y="108.7">OUTB</text>
<text x="166" y="109.8">7</text>
<text x="112.5" y="115" transform="rotate(-90 112.5 115)">1</text>
<text x="114.4" y="115" transform="rotate(-90 114.4 115)">2</text>
<text x="142.5" y="117.4">3</text>
<text x="146.9" y="114.4">OSCB</text>
<text x="146.9" y="118.3">GND</text>
<text x="143" y="127.4" transform="rotate(-90 143 127.4)">1</text>
<text x="144.9" y="127.4" transform="rotate(-90 144.9 127.4)">2</text>
<text x="70.7" y="154.6">2</text>
<text x="70.7" y="158.4">3</text>
<text x="79.7" y="156.5">1</text>
<text x="84.9" y="156" transform="rotate(-90 84.9 156)">1</text>
<text x="86.8" y="156" transform="rotate(-90 86.8 156)">2</text>
<text x="114.4" y="157" transform="rotate(-90 114.4 157)">1</text>
<text x="116.3" y="157" transform="rotate(-90 116.3 157)">2</text>
<text x="136.4" y="157.4">2</text>
<text x="136.4" y="161.3">3</text>
<text x="145.4" y="159.3">1</text>
<text x="72.5" y="174.1" transform="rotate(-90 72.5 174.1)">1</text>
<text x="74.4" y="174.1" transform="rotate(-90 74.4 174.1)">2</text>
<text x="52.5" y="181.7" transform="rotate(-90 52.5 181.7)">1</text>
<text x="54.4" y="181.7" transform="rotate(-90 54.4 181.7)">2</text>
<text x="60.1" y="181.7" transform="rotate(-90 60.1 181.7)">1</text>
<text x="62" y="181.7" transform="rotate(-90 62 181.7)">2</text>
<text x="79.2" y="189.3" transform="rotate(-90 79.2 189.3)">8</text>
<text x="98.2" y="188.4" transform="rotate(-90 98.2 188.4)">8</text>
<text x="79.2" y="197.5" transform="rotate(-90 79.2 197.5)">4</text>
<text x="98.2" y="196.6" transform="rotate(-90 98.2 196.6)">4</text>
</g>
<g font-size="1.3">
<text x="169.5" y="146.3">R</text>
<text x="171.5" y="150.1">T</text>
</g>
<g font-size="1.1">
<text x="195.5" y="181.5" transform="rotate(-90 195.5 181.5)">red</text>
<text x="199.3" y="188.2" transform="rotate(-90 199.3 188.2)">green</text>
</g>
</svg>
